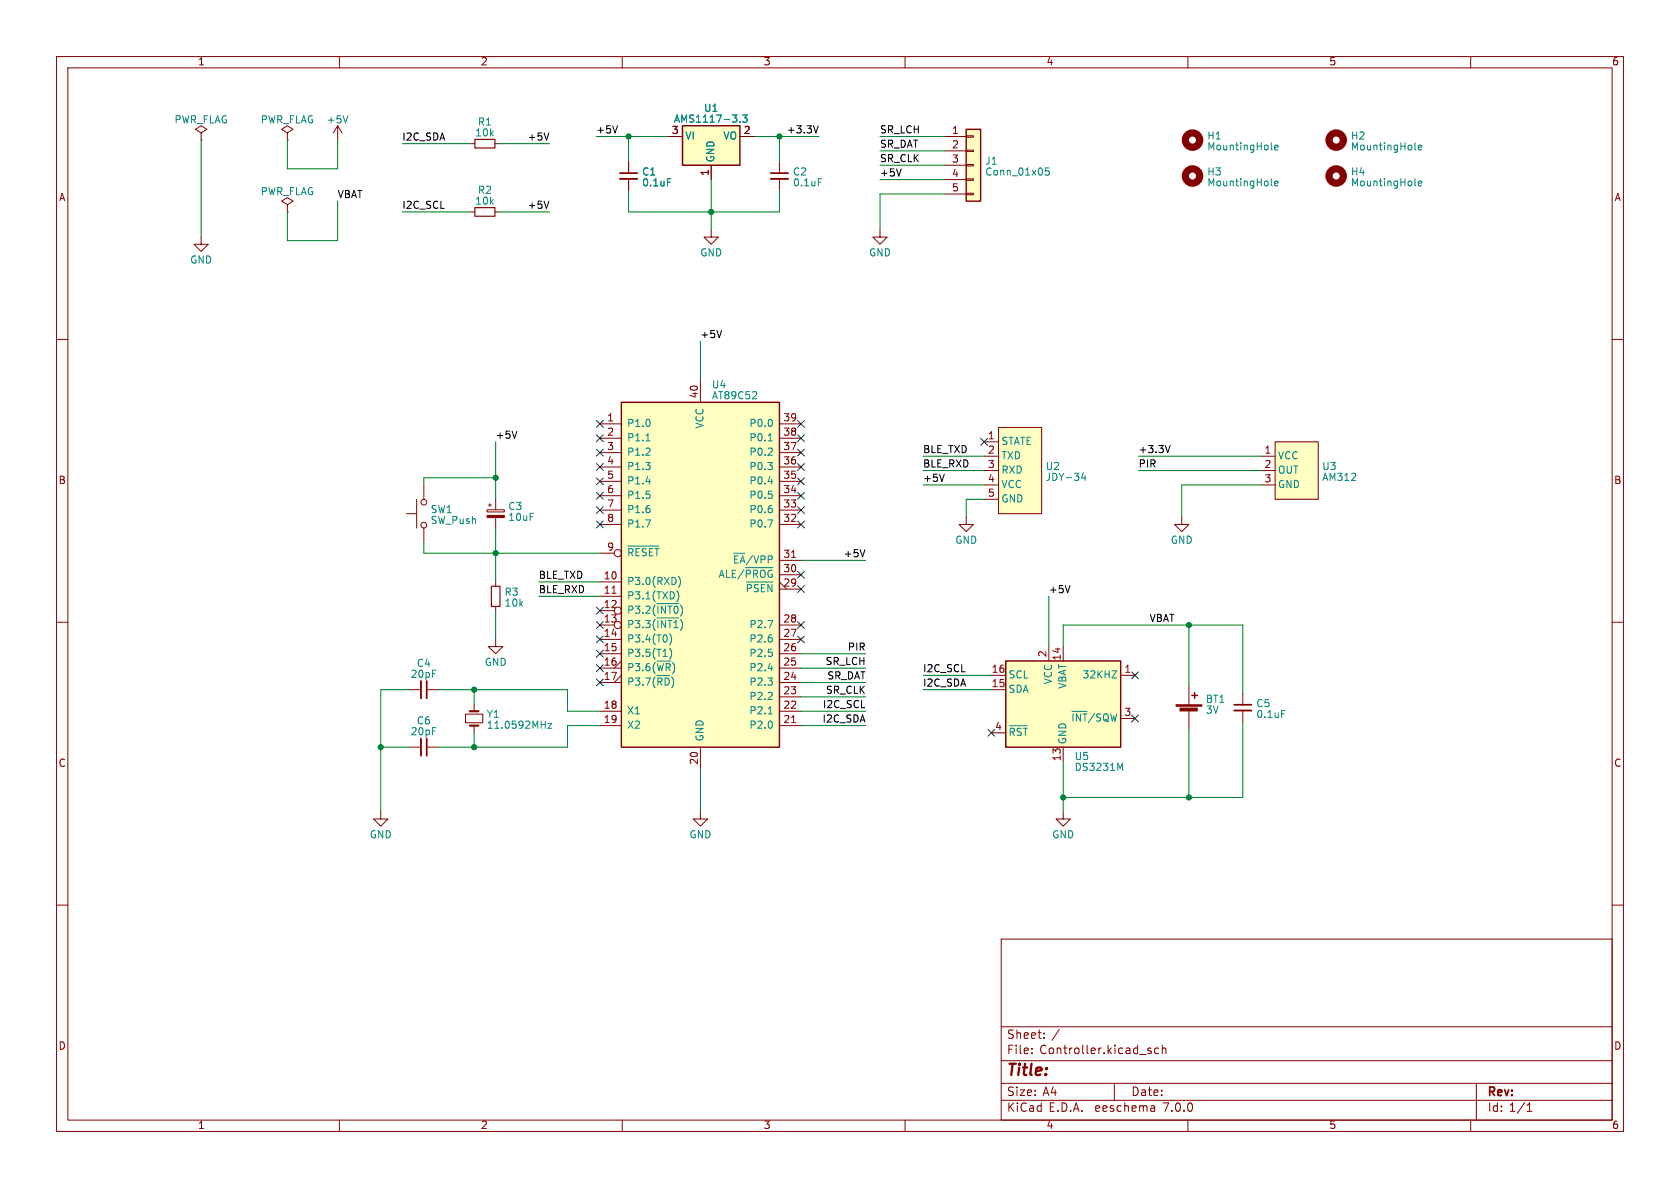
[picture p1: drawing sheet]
<svg xmlns="http://www.w3.org/2000/svg" width="297mm" height="210mm" viewBox="0 0 297 210" stroke-linecap="round" stroke-linejoin="round" font-family="sans-serif">
<path d="M0 0h297v210h-297z" fill="#fff" stroke="#fff" stroke-width=".18"/>
<g fill="none" stroke="#840000" stroke-width=".18">
<path d="M10 10h277v190h-277zM12 12h273v186h-273zM60 10v2M110 10v2M160 10v2M210 10v2M260 10v2M35.6 23.5l1-.6-1-.7-1.1 .7 1.1 .6v1.3M35.6 24.8h.1M50.8 36.2l1-.6-1-.7-1 .7 1 .6v1.3M50.8 37.5h.1M50.8 23.5l1-.6-1-.7-1 .7 1 .6v1.3"/>
<path d="M50.8 24.8h.1M59.7 22.2l-.8 1.3M59.7 22.2v2.6M59.7 22.2l.8 1.3M83.2 25.4h.7M83.2 37.5h.7M87.5 25.4h.8M87.5 37.5h.8M111.1 28.6v2M111.1 31.6v2.1M118.1 24.1h2.5M125.7 29.2v2.6"/>
<path d="M130.8 24.1h2.5M137.8 28.6v2M137.8 31.6v2.1M167 24.1h3.8M167 26.7h3.8M167 29.2h3.8M167 31.8h3.8M167 34.3h3.8M170.8 34.2h1.3v.2h-1.3zM170.8 31.6h1.3v.3h-1.3zM170.8 29.1h1.3v.2h-1.3zM170.8 26.5h1.3v.3h-1.3z"/>
<path d="M170.8 24h1.3v.3h-1.3zM10 60h2M35.6 41.9v1.3h1.2l-1.2 1.3-1.3-1.3h1.3M125.7 40.6v1.3h1.3l-1.3 1.3-1.2-1.3h1.2M155.6 40.6v1.3h1.2l-1.2 1.3-1.3-1.3h1.3M285 60h2M106 74.9h3.9M106 77.5h3.9M123.8 67.3v3.8M137.8 74.9h3.8M137.8 77.5h3.8M174 78.1h2.5"/>
<path d="M176.5 75.6h7.6v15.2h-7.6zM225.4 78.1h7.6v10.2h-7.6zM71.9 90.8h1.8M73.7 88.3v5M74.9 85.7v2.6M74.9 93.3v2.6M86.1 90.1h3.1v.4h-3.1zM86.4 89.3h.5M86.6 89v.5M87.6 88.3v1.8M87.6 91.5v1.8M106 80h3.9"/>
<path d="M106 92.7h3.9M106 90.2h3.9M106 87.6h3.9M106 85.1h3.9M106 82.6h3.9M106 97.8h2.6M137.8 80h3.8M137.8 99.1h3.8M137.8 92.7h3.8M137.8 90.2h3.8M137.8 87.6h3.8M137.8 85.1h3.8"/>
<path d="M137.8 82.6h3.8M139.9 98.5h.8M170.8 91.4v1.3h1.3l-1.3 1.3-1.3-1.3h1.3M174 80.6h2.5M174 83.2h2.5M174 85.7h2.5M174 88.3h2.5M208.9 91.4v1.3h1.3l-1.3 1.3-1.3-1.3h1.3M222.9 80.6h2.5M222.9 83.2h2.5M222.9 85.7h2.5M10 110h2"/>
<path d="M87.6 113v1.3h1.3l-1.3 1.3-1.2-1.3h1.2M87.6 102.9v.7M87.6 107.2v.8M106 102.9h3.9M106 105.4h3.9M106 108h2.6M106 110.5h2.6M106 113h3.9M106 115.6h3.9M106 118.1h3.9M108.2 104.9h.7M109.9 116.8l-1.3 1.3"/>
<path d="M109.9 119.4l-1.3 1.3M137.8 110.5h3.8M137.8 113h3.8M137.8 115.6h3.8M137.8 118.1h3.8M137.8 104.1h3.8M137.8 102.9l1.3 1.2M137.8 101.6h3.8M175.3 119.4h2.5M185.4 114.3v2.5M188 114.3v2.5M198.1 119.4h2.6"/>
<path d="M285 110h2M72.4 121.9h2M72.4 132.1h2M75.4 121.9h2.1M75.4 132.1h2.1M82.3 126.2h3v1.6h-3zM83.8 124.5v1.2M83.8 128.3v1.2M106 120.7h3.9M106 125.7h3.9M106 128.3h3.9M123.8 132.1v3.8"/>
<path d="M137.8 120.7h3.8M137.8 125.7h3.8M137.8 128.3h3.8M137.8 123.2h3.8M139.9 127.7h.8M175.3 121.9h2.5M175.3 129.5h2.5M188 132.1v2.5M198.1 127h2.6M210.2 121.3v3.3M210.2 125.6v3.3M219.7 122.6v2"/>
<path d="M219.7 125.6v2M10 160h2M67.3 143.5v1.3h1.3l-1.3 1.3-1.3-1.3h1.3M123.8 143.5v1.3h1.3l-1.3 1.3-1.2-1.3h1.2M188 143.5v1.3h1.2l-1.2 1.3-1.3-1.3h1.3M285 160h2M177 166h108v32h-108zM60 198v2M110 198v2M160 198v2M177 194.5h108M177 191.5h108"/>
<path d="M177 187.5h108M177 181.5h108M182.4 186.1v.2M182.4 185.3v.2M184.6 183.4v.2M184.6 182.6v.2M197 191.5v3M203.1 185.8h.4v.2l-.2 .3h-.3M203.1 185.3h.4M203.9 195.5l.2 .2v.8M204.1 196.4l-.5 .1M204.1 195.8l-.5 .1"/>
<path d="M204.8 185.3h-.4l-.3 .2v.5l.2 .2h.5M205.5 185.4l.2-.1h.3l.1 1M205.5 184.8v1.5M210 198v2M260 198v2M261 191.5v6.5M270 196.5h.8M270 195.4l.4-.4v1.5"/>
<circle cx="74.9" cy="92.8" r=".51"/>
<circle cx="74.9" cy="88.8" r=".51"/>
<circle cx="109.2" cy="97.8" r=".63"/>
<circle cx="109.2" cy="110.5" r=".63"/>
<circle cx="109.2" cy="107.9" r=".63"/>
</g>
<path d="M83.9 24.6h3.6v1.6h-3.6zM83.9 36.7h3.6v1.5h-3.6zM86.9 103.6h1.5v3.6h-1.5z" fill="none" stroke="#840000" stroke-width=".2"/>
<path d="M109.6 31.6h3M136.3 31.6h3M74.4 120.4v3M74.4 130.6v3M218.2 125.6h3" fill="none" stroke="#840000" stroke-width=".33"/>
<path d="M109.6 30.6h3M136.3 30.6h3M75.4 120.4v3M75.4 130.6v3M218.2 124.6h3" fill="none" stroke="#840000" stroke-width=".3"/>
<g fill="none" stroke="#008484" stroke-width=".18">
<path d="M61.5 20.5l-.4 1.2M118 31.6h.6M130.8 21.5v.1M131.3 20.3h.8l-.4 .5 .3 .1v.6l-.2 .1-.5-.1M144.7 31.6h.6M185.4 29.7h-.6v.6l.2-.1h.4l.1 .2-.1 .4-.1 .2-.5-.2M224.8 32.8l.1 .1M224.8 26.4l.1 .1M225.3 32.4l.6-.1v-.2l-.4-.1-.2 .2 .1 .6h.5M225.3 26.1l.6-.1v-.3h-.4l-.2 .1 .1 .6h.5M250.2 32.8l.1 .1M250.2 26.4l.1 .1"/>
<path d="M250.7 32.4l.6-.1v-.2l-.4-.1-.2 .2 .1 .6h.5M250.7 26.1l.6-.1v-.3h-.4l-.2 .1 .1 .6h.5M114.2 77.9h.7M135.8 77.9h.7M136.5 79.3v.5M111 96.5h5.5M111.9 97.4l-.1-.4h-.6v1.3M113 97h-.6v1.3M114.3 97h-.5l-.3 .3M115.4 97h-.6v1.3M115.8 97h.7M116.1 97v1.3"/>
<path d="M129.7 97.8h2M130.5 98.3h-.6v1.2M130.9 99.5l.4-1.2 .4 1.2M133 98.2l-1.1 1.6M133.3 98.3l.4 1.2 .4-1.2M135.3 98.7l-.2-.4h-.6v1.2M135.8 91.9h.8l-.5 1.3M135.8 80.5h.7M135.8 85.1h.8M136.5 98.7l-.1-.4h-.6v1.2M191.5 83.6l-.3 .9h.8M191.8 84.1v.8"/>
<path d="M111.2 107.1v1.3M111.2 109.7v1.3M111.2 117.3v1.3M111.2 119.8v1.3M111.8 107.2l.1 .4M111.8 117.4l.1 .3M113.1 107.1l-.4 .5M113.1 117.3l-.4 .5M114.3 107.2l-.1 .1M114.4 117.4l-.2 .5M114.8 107.2l.1 .3M115 119.8l-.6 1.3"/>
<path d="M115.6 107.2l-.1 .3M115.6 117.4l-.1 .3M116.1 106.7h3.9M116.1 109.2h3.9M116.1 116.9h2.5M116.2 117.3l.3 1.3M116.3 107.1v1.3M116.3 109.7v1.3M116.3 119.8v1.3M117.3 117.3l-.3 1.3M117.6 119.8v1.3M117.6 107.1v1.3l-.7-1.3v1.3"/>
<path d="M117.6 109.7v1.3l-.7-1.3v1.3M117.8 117.3v1.3M118.2 117.3l.2 .1 .1 .3M118.4 114.6a1.46 1.46 0 0 1 0 1.9M118.4 107.1v1.3M118.4 109.7v1.3M118.7 112.9v.5l-.3 .6M118.9 117.1l.3 .6M119.3 107.2l-.1 .4M119.5 109.7v1.3M119.7 107.2l.2 .4M119.8 104.7a1.5 1.5 0 0 1-.1 1.6"/>
<path d="M119.9 101.9a1.46 1.46 0 0 1 0 1.9M120.3 107l.3 .5M127.2 102.1l.4-1.3 .4 1.3M128.4 100.8v1.3M129.5 100.8v1.3M131.5 100.7l-1.1 1.7M131.8 100.3h4.9M131.9 100.8v1.3M131.9 102.9h4.8M132.1 103.3v1.3M133.2 100.8v1.3M134.6 103.3v1.3"/>
<path d="M135.8 109.7h.8l-.5 1.3M135.8 118.2h.8M136.5 103.3v1.3l-.7-1.3v1.3M196.6 118.6h.8l-.8 1.2h.8M96.9 127.9h.6l-.6 .8h.6M135.8 123.7h.7M135.8 126.2h.7M136.5 122.5v.4M178.4 128.3h3.2M179.3 129.2l-.1-.4-.6-.1v1.3M180.5 128.8l-.4-.1-.3 .4M180.9 128.7h.7"/>
<path d="M181.3 128.7v1.3M189.5 125.7h2.7M189.7 126.2v1.3M191 126.2v1.3l-.7-1.3v1.3M191.4 126.2h.8M191.8 126.2v1.3M193.5 126.1l-1.1 1.7M194.6 126.3l-.5-.1-.2 .4M195.1 126.6a.42 .42 0 0 1 .4-.4 .42 .42 0 0 1 .4 .4M196.3 126.2l.3 1.3M197.4 126.2l-.3 1.3M198 135.8l.5-.9v1.3"/>
<path d="M226.6 125.6h.6"/>
</g>
<g fill="#ffffc2" stroke="#ffffc2" stroke-width=".18">
<path d="M120.6 22.2h10.2v7h-10.2z"/>
<path d="M176.5 75.6h7.6v15.2h-7.6z"/>
<path d="M177.8 116.8h20.3v15.3h-20.3z"/>
<path d="M109.9 71.1h27.9v61h-27.9z"/>
<path d="M225.4 78.1h7.6v10.2h-7.6z"/>
<path d="M170.8 22.9h2.6v12.7h-2.6z"/>
</g>
<path d="M120.6 22.2h10.2v7h-10.2zM170.8 22.9h2.6v12.7h-2.6zM109.9 71.1h27.9v61h-27.9zM177.8 116.8h20.3v15.3h-20.3zM210.7 122.9h1M211.2 122.4v1" fill="none" stroke="#840000" stroke-width=".25"/>
<g fill="#840000" stroke="#840000" stroke-width=".18">
<path d="M86.1 91.1h3.1v.4h-3.1z"/>
<path d="M207.9 124.6h4.6v.2h-4.6z"/>
<path d="M208.6 125.2h3.1v.5h-3.1z"/>
</g>
<path d="M83.1 128.3h1.5M83.1 125.7h1.5" fill="none" stroke="#840000" stroke-width=".38"/>
<g fill="none" stroke="#840000" stroke-width="1.3">
<circle cx="210.8" cy="31.1" r="1.27"/>
<circle cx="210.8" cy="24.8" r="1.27"/>
<circle cx="236.2" cy="31.1" r="1.27"/>
<circle cx="236.2" cy="24.8" r="1.27"/>
</g>
<path d="M97 35.6l-.4 1.2M97 23.5l-.4 1.3M143.8 22.2l.4 1.3 .5-1.3M206.9 78.7l-.5 1.3M152.9 97.2l-.4 1.2" fill="none" stroke="#000" stroke-width=".18"/>
<g fill="none" stroke="#008400" stroke-width=".18">
<path d="M35.6 24.8v17.1M50.8 24.8v5h8.9v-5M59.7 35.6v6.9h-8.9v-5M71.1 37.5h12.1M71.1 25.4h12.1M88.3 37.5h8.9M88.3 25.4h8.9M105.4 24.1h12.7M111.1 33.7v3.8h26.7v-3.8M111.1 24.1v4.5M125.7 31.8v8.8M133.3 24.1h11.5"/>
<path d="M137.8 24.1v4.5M155.6 24.1h11.4M155.6 31.8h11.4M155.6 26.7h11.4M155.6 29.2h11.4M167 34.3h-11.4v6.3M87.6 78.1v10.2M123.8 60.3v7M74.9 95.9v1.9h31.1M87.6 93.3v9.6M87.6 84.5h-12.7v1.2M141.6 99.1h11.4"/>
<path d="M163.2 80.6h10.8M163.2 85.7h10.8M163.2 83.2h10.8M174 88.3h-3.2v3.1M201.3 80.6h21.6M201.3 83.2h21.6M222.9 85.7h-14v5.7M87.6 108v5M95.2 102.9h10.8M95.2 105.4h10.8M141.6 118.1h11.4M141.6 115.6h11.4"/>
<path d="M163.2 119.4h12.1M185.4 105.4v8.9M188 114.3v-3.8h31.7v12.1M210.2 110.5v10.8M67.3 132.1h5.1M72.4 121.9h-5.1v21.6M77.5 121.9h22.8v3.8h5.7M83.8 121.9v2.6M83.8 129.5v2.6M106 128.3h-5.7v3.8h-22.8M123.8 135.9v7.6M141.6 128.3h11.4"/>
<path d="M141.6 120.7h11.4M141.6 123.2h11.4M141.6 125.7h11.4M163.2 121.9h12.1M188 134.6v8.9M210.2 128.9v12.1M219.7 127.6v13.4h-31.7"/>
</g>
<g fill="none" stroke="#000084" stroke-width=".18">
<path d="M105.4 74.3l1.3 1.2M105.4 76.9l1.3 1.2M105.4 79.4l1.3 1.2M106.7 74.3l-1.3 1.2M106.7 76.9l-1.3 1.2M106.7 79.4l-1.3 1.2M141 74.3l1.2 1.2M141 79.4l1.2 1.2M141 76.9l1.2 1.2M142.2 79.4l-1.2 1.2M142.2 76.9l-1.2 1.2M142.2 74.3l-1.2 1.2"/>
<path d="M173.4 77.5l1.2 1.2M174.6 77.5l-1.2 1.2M105.4 81.9l1.3 1.3M105.4 87l1.3 1.2M105.4 84.5l1.3 1.2M105.4 89.6l1.3 1.2M105.4 92.1l1.3 1.2M106.7 81.9l-1.3 1.3M106.7 87l-1.3 1.2M106.7 84.5l-1.3 1.2M106.7 89.6l-1.3 1.2M106.7 92.1l-1.3 1.2"/>
<path d="M141 89.6l1.2 1.2M141 92.1l1.2 1.2M141 87l1.2 1.2M141 84.5l1.2 1.2M141 81.9l1.2 1.3M142.2 84.5l-1.2 1.2M142.2 81.9l-1.2 1.3M142.2 89.6l-1.2 1.2M142.2 92.1l-1.2 1.2M142.2 87l-1.2 1.2M105.4 107.3l1.3 1.3M105.4 115l1.3 1.2"/>
<path d="M105.4 109.9l1.3 1.2M105.4 117.5l1.3 1.2M105.4 112.4l1.3 1.2M106.7 107.3l-1.3 1.3M106.7 115l-1.3 1.2M106.7 109.9l-1.3 1.2M106.7 117.5l-1.3 1.2M106.7 112.4l-1.3 1.2M141 109.9l1.2 1.2M141 112.4l1.2 1.2M141 103.5l1.2 1.2M141 101l1.2 1.2"/>
<path d="M142.2 109.9l-1.2 1.2M142.2 112.4l-1.2 1.2M142.2 103.5l-1.2 1.2M142.2 101l-1.2 1.2M200.1 118.8l1.2 1.2M201.3 118.8l-1.2 1.2M105.4 120l1.3 1.3M106.7 120l-1.3 1.3M174.7 128.9l1.2 1.2M175.9 128.9l-1.2 1.2M200.1 126.4l1.2 1.2M201.3 126.4l-1.2 1.2"/>
</g>
<g fill="#008400" stroke="#008400" stroke-width=".18">
<circle cx="137.8" cy="24.1" r=".46"/>
<circle cx="125.7" cy="37.5" r=".46"/>
<circle cx="87.6" cy="97.8" r=".46"/>
<circle cx="87.6" cy="84.5" r=".46"/>
<circle cx="83.8" cy="132.1" r=".46"/>
<circle cx="83.8" cy="121.9" r=".46"/>
<circle cx="67.3" cy="132.1" r=".46"/>
<circle cx="210.2" cy="141" r=".46"/>
<circle cx="188" cy="141" r=".46"/>
<circle cx="111.1" cy="24.1" r=".46"/>
<circle cx="210.2" cy="110.5" r=".46"/>
</g>
<text font-size="2.8" fill="#840000" x="178" y="190.8">Title:</text>
<g font-size="2.1" fill="#840000">
<text x="178" y="183.9">Sheet:</text>
<text x="185.9" y="183.9">/</text>
<text x="178" y="186.6">File:</text>
<text x="183.8" y="186.6">Controller.kicad_sch</text>
<text x="178" y="196.8">KiCad</text>
<text x="178" y="194">Size:</text>
<text x="184.3" y="194">A4</text>
<text x="185.4" y="196.8">E.D.A.</text>
<text x="193.7" y="196.8">eeschema</text>
<text x="200" y="194">Date:</text>
<text x="205.7" y="196.8">7.0.0</text>
<text x="263" y="194.2">Rev:</text>
<text x="263" y="196.8">Id: 1/1</text>
</g>
<g font-size="1.8" fill="#840000">
<text x="35" y="11.8">1</text>
<text x="85" y="11.8">2</text>
<text x="135" y="11.8">3</text>
<text x="185" y="11.8">4</text>
<text x="235" y="11.8">5</text>
<text x="285" y="11.8">6</text>
<text x="118.7" y="23.9">3</text>
<text x="131.4" y="23.9">2</text>
<text x="168.2" y="23.9">1</text>
<text x="168.2" y="26.4">2</text>
<text x="168.2" y="29">3</text>
<text x="10.4" y="35.8">A</text>
<text x="125.5" y="31.1" transform="rotate(-90 125.5 31.1)">1</text>
<text x="168.2" y="31.5">4</text>
<text x="168.2" y="34">5</text>
<text x="285.4" y="35.8">A</text>
<text x="123.6" y="70.5" transform="rotate(-90 123.6 70.5)">40</text>
<text x="107.3" y="74.7">1</text>
<text x="107.3" y="77.2">2</text>
<text x="138.4" y="77.2">38</text>
<text x="138.4" y="74.7">39</text>
<text x="174.6" y="77.9">1</text>
<text x="107.3" y="79.8">3</text>
<text x="107.3" y="82.3">4</text>
<text x="138.4" y="82.3">36</text>
<text x="138.4" y="79.8">37</text>
<text x="174.6" y="80.4">2</text>
<text x="174.6" y="82.9">3</text>
<text x="223.5" y="80.4">1</text>
<text x="223.5" y="82.9">2</text>
<text x="10.3" y="85.8">B</text>
<text x="107.3" y="84.8">5</text>
<text x="107.3" y="87.4">6</text>
<text x="107.3" y="89.9">7</text>
<text x="138.4" y="89.9">33</text>
<text x="138.4" y="87.4">34</text>
<text x="138.4" y="84.8">35</text>
<text x="174.6" y="85.5">4</text>
<text x="174.6" y="88">5</text>
<text x="223.5" y="85.5">3</text>
<text x="285.3" y="85.8">B</text>
<text x="107.3" y="92.5">8</text>
<text x="138.4" y="92.5">32</text>
<text x="107.3" y="97.5">9</text>
<text x="138.4" y="101.3">30</text>
<text x="138.4" y="98.8">31</text>
<text x="106.7" y="102.6">10</text>
<text x="106.7" y="105.2">11</text>
<text x="106.7" y="107.7">12</text>
<text x="138.4" y="103.9">29</text>
<text x="106.7" y="110.2">13</text>
<text x="106.7" y="112.8">14</text>
<text x="138.4" y="112.8">27</text>
<text x="138.4" y="110.2">28</text>
<text x="106.7" y="115.3">15</text>
<text x="106.7" y="117.9">16</text>
<text x="138.4" y="117.9">25</text>
<text x="138.4" y="115.3">26</text>
<text x="175.3" y="119.1">16</text>
<text x="185.2" y="116.2" transform="rotate(-90 185.2 116.2)">2</text>
<text x="187.7" y="116.8" transform="rotate(-90 187.7 116.8)">14</text>
<text x="198.7" y="119.1">1</text>
<text x="106.7" y="120.4">17</text>
<text x="106.7" y="125.5">18</text>
<text x="138.4" y="125.5">22</text>
<text x="138.4" y="122.9">23</text>
<text x="138.4" y="120.4">24</text>
<text x="175.3" y="121.7">15</text>
<text x="106.7" y="128">19</text>
<text x="138.4" y="128">21</text>
<text x="175.9" y="129.3">4</text>
<text x="198.7" y="126.7">3</text>
<text x="10.3" y="135.8">C</text>
<text x="123.6" y="135.3" transform="rotate(-90 123.6 135.3)">20</text>
<text x="187.7" y="134.6" transform="rotate(-90 187.7 134.6)">13</text>
<text x="285.3" y="135.8">C</text>
<text x="10.3" y="185.8">D</text>
<text x="285.3" y="185.8">D</text>
<text x="35" y="199.8">1</text>
<text x="85" y="199.8">2</text>
<text x="135" y="199.8">3</text>
<text x="185" y="199.8">4</text>
<text x="235" y="199.8">5</text>
<text x="285" y="199.8">6</text>
</g>
<g font-size="1.8" fill="#008484">
<text x="30.8" y="22.1">PWR_FLAG</text>
<text x="46" y="22.1">PWR_FLAG</text>
<text x="57.7" y="22.1">+5V</text>
<text x="84.4" y="22.5">R1</text>
<text x="119.1" y="22">AMS1117-3.3</text>
<text x="124.4" y="20">U1</text>
<text x="83.9" y="24.4">10k</text>
<text x="121.2" y="25">VI</text>
<text x="126.6" y="28.7" transform="rotate(-90 126.6 28.7)">GND</text>
<text x="127.8" y="25">VO</text>
<text x="174.1" y="29.4">J1</text>
<text x="213.4" y="24.9">H1</text>
<text x="213.4" y="26.9">MountingHole</text>
<text x="238.8" y="24.9">H2</text>
<text x="238.8" y="26.9">MountingHole</text>
<text x="46" y="34.8">PWR_FLAG</text>
<text x="84.4" y="34.5">R2</text>
<text x="113.5" y="31.3">C1</text>
<text x="113.5" y="33.2">0.1uF</text>
<text x="140.1" y="31.3">C2</text>
<text x="140.1" y="33.2">0.1uF</text>
<text x="174.1" y="31.3">Conn_01x05</text>
<text x="213.4" y="31.3">H3</text>
<text x="213.4" y="33.2">MountingHole</text>
<text x="238.8" y="31.3">H4</text>
<text x="238.8" y="33.2">MountingHole</text>
<text x="83.9" y="36.5">10k</text>
<text x="33.6" y="46.9">GND</text>
<text x="123.7" y="45.6">GND</text>
<text x="153.6" y="45.6">GND</text>
<text x="125.8" y="68.9">U4</text>
<text x="125.8" y="70.9">AT89C52</text>
<text x="110.9" y="75.8">P1.0</text>
<text x="124.7" y="75.9" transform="rotate(-90 124.7 75.9)">VCC</text>
<text x="132.4" y="75.8">P0.0</text>
<text x="110.9" y="78.3">P1.1</text>
<text x="110.9" y="80.8">P1.2</text>
<text x="110.9" y="83.4">P1.3</text>
<text x="132.4" y="83.4">P0.3</text>
<text x="132.4" y="80.8">P0.2</text>
<text x="132.4" y="78.3">P0.1</text>
<text x="177" y="78.9">STATE</text>
<text x="177" y="81.5">TXD</text>
<text x="184.8" y="83.4">U2</text>
<text x="225.9" y="81.5">VCC</text>
<text x="233.7" y="83.4">U3</text>
<text x="110.9" y="85.9">P1.4</text>
<text x="110.9" y="88.5">P1.5</text>
<text x="132.4" y="88.5">P0.5</text>
<text x="132.4" y="85.9">P0.4</text>
<text x="177" y="84">RXD</text>
<text x="177" y="86.6">VCC</text>
<text x="177" y="89.1">GND</text>
<text x="184.8" y="85.3">JDY-34</text>
<text x="225.9" y="84">OUT</text>
<text x="225.9" y="86.6">GND</text>
<text x="233.7" y="85.3">AM312</text>
<text x="76.1" y="91">SW1</text>
<text x="76.1" y="92.9">SW_Push</text>
<text x="89.8" y="90.4">C3</text>
<text x="89.8" y="92.4">10uF</text>
<text x="110.9" y="91">P1.6</text>
<text x="110.9" y="93.5">P1.7</text>
<text x="132.4" y="93.5">P0.7</text>
<text x="132.4" y="91">P0.6</text>
<text x="110.9" y="99.2">~{RESET}</text>
<text x="129.5" y="100.5">~{EA}/VPP</text>
<text x="168.8" y="96.4">GND</text>
<text x="206.9" y="96.4">GND</text>
<text x="89.1" y="105.6">R3</text>
<text x="89.1" y="107.5">10k</text>
<text x="110.9" y="103.7">P3.0(RXD)</text>
<text x="110.9" y="106.2">P3.1(TXD)</text>
<text x="126.9" y="103">ALE/~{PROG}</text>
<text x="131.7" y="105.6">~{PSEN}</text>
<text x="110.9" y="109.4">P3.2(~{INT0})</text>
<text x="110.9" y="111.9">P3.3(~{INT1})</text>
<text x="110.9" y="113.9">P3.4(T0)</text>
<text x="132.4" y="113.9">P2.6</text>
<text x="132.4" y="111.3">P2.7</text>
<text x="73.6" y="118.2">C4</text>
<text x="85.6" y="118">GND</text>
<text x="110.9" y="116.4">P3.5(T1)</text>
<text x="110.9" y="119.5">P3.6(~{WR})</text>
<text x="132.4" y="118.9">P2.4</text>
<text x="132.4" y="116.4">P2.5</text>
<text x="72.5" y="120.1">20pF</text>
<text x="110.9" y="122.1">P3.7(~{RD})</text>
<text x="132.4" y="124">P2.2</text>
<text x="132.4" y="121.5">P2.3</text>
<text x="178.3" y="122.7">SDA</text>
<text x="178.3" y="120.2">SCL</text>
<text x="186.2" y="121.1" transform="rotate(-90 186.2 121.1)">VCC</text>
<text x="188.8" y="121.9" transform="rotate(-90 188.8 121.9)">VBAT</text>
<text x="191.3" y="120.2">32KHZ</text>
<text x="213.1" y="124.5">BT1</text>
<text x="222" y="125.3">C5</text>
<text x="72.5" y="130.3">20pF</text>
<text x="73.6" y="128.3">C6</text>
<text x="86" y="127.2">Y1</text>
<text x="86" y="129.1">11.0592MHz</text>
<text x="110.9" y="126.6">X1</text>
<text x="110.9" y="129.1">X2</text>
<text x="124.7" y="131.1" transform="rotate(-90 124.7 131.1)">GND</text>
<text x="132.4" y="129.1">P2.0</text>
<text x="132.4" y="126.6">P2.1</text>
<text x="178.3" y="131">~{RST}</text>
<text x="188.8" y="131.6" transform="rotate(-90 188.8 131.6)">GND</text>
<text x="189.3" y="128.4">~{INT}/SQW</text>
<text x="213.1" y="126.4">3V</text>
<text x="222" y="127.2">0.1uF</text>
<text x="189.9" y="136.5">DS3231M</text>
<text x="189.9" y="134.6">U5</text>
<text x="65.3" y="148.5">GND</text>
<text x="121.8" y="148.5">GND</text>
<text x="186" y="148.5">GND</text>
</g>
<g font-size="1.8">
<text x="105.4" y="23.8">+5V</text>
<text x="139" y="23.8">+3.3V</text>
<text x="155.6" y="23.8">SR_LCH</text>
<text x="71.1" y="25.1">I2C_SDA</text>
<text x="93.2" y="25.1">+5V</text>
<text x="155.6" y="26.3">SR_DAT</text>
<text x="155.6" y="28.9">SR_CLK</text>
<text x="59.7" y="35.2">VBAT</text>
<text x="155.6" y="31.4">+5V</text>
<text x="71.1" y="37.1">I2C_SCL</text>
<text x="93.2" y="37.1">+5V</text>
<text x="123.8" y="60">+5V</text>
<text x="87.6" y="77.8">+5V</text>
<text x="163.2" y="82.8">BLE_RXD</text>
<text x="163.2" y="80.3">BLE_TXD</text>
<text x="201.3" y="80.3">+3.3V</text>
<text x="201.3" y="82.8">PIR</text>
<text x="163.2" y="85.4">+5V</text>
<text x="149" y="98.7">+5V</text>
<text x="95.2" y="102.5">BLE_TXD</text>
<text x="95.2" y="105.1">BLE_RXD</text>
<text x="185.4" y="105.1">+5V</text>
<text x="203.1" y="110.1">VBAT</text>
<text x="145.8" y="117.8">SR_LCH</text>
<text x="149.8" y="115.2">PIR</text>
<text x="163.2" y="119">I2C_SCL</text>
<text x="145.3" y="125.4">I2C_SCL</text>
<text x="145.9" y="122.8">SR_CLK</text>
<text x="146.1" y="120.3">SR_DAT</text>
<text x="163.2" y="121.6">I2C_SDA</text>
<text x="145.3" y="127.9">I2C_SDA</text>
</g>
</svg>
